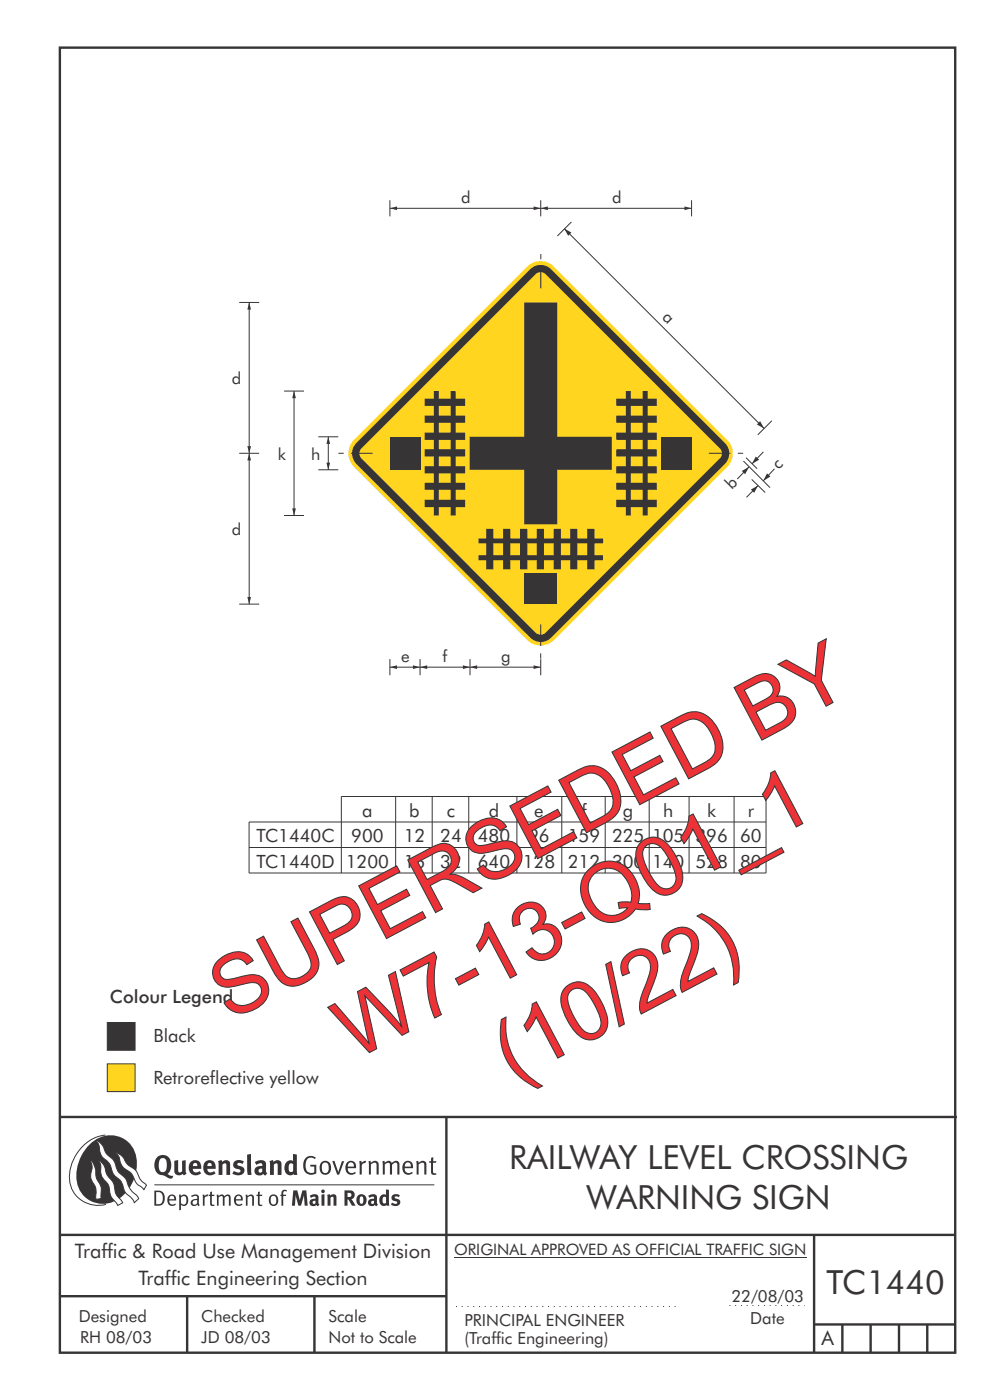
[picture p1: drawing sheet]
<svg xmlns="http://www.w3.org/2000/svg" width="210mm" height="297mm" viewBox="0 0 210 297" stroke-linecap="round" stroke-linejoin="round" font-family="sans-serif">
<g fill="none" stroke="#373435" stroke-width=".51">
<path d="M12.7 10.1h189.9v276.9h-189.9zM12.7 237h190.3M94.7 236.9v50.1M12.7 262h190M12.7 275h82M39.7 275v12M66.7 275v12M172.7 262v25M172.7 281h30M178.7 281v6M184.7 281v6M190.7 281v6"/>
<path d="M196.7 281v6"/>
</g>
<path d="M154.7 277h16" fill="none" stroke="#373435" stroke-width=".21" stroke-dasharray=".2 1" stroke-linecap="butt"/>
<path d="M22.8 225.7h5.8v5.9h-5.8z" fill-rule="evenodd" fill="#ffd520" stroke="#373435" stroke-width=".21"/>
<path d="M22.8 216.9h5.8v5.9h-5.8z" fill-rule="evenodd" fill="#373435" stroke="#373435" stroke-width=".21"/>
<path d="M96.7 277.2h47.3" fill="none" stroke="#373435" stroke-width=".21" stroke-dasharray=".2 1" stroke-linecap="butt"/>
<path d="M96.3 266.7h74.7" fill="none" stroke="#373435" stroke-width=".21"/>
<g fill="#373435">
<path d="M64.9 245.6a1.61 1.61 0 0 1 2.1 0l-.2 .3a1.17 1.17 0 0 0-1.4-.2 1.17 1.17 0 0 0-.6 1.3 1.42 1.42 0 0 0 1.2 1.9l.7-.2v-1.2h-.8l-.1-.4h1.3v1.8a1.82 1.82 0 0 1-2.2 0 1.82 1.82 0 0 1-.6-2.1l.2-.7z" fill-rule="evenodd"/>
<path d="M68.2 246.5a1.77 1.77 0 0 0 .4 2.7 1.39 1.39 0 0 0 1.4-.5 1.39 1.39 0 0 0 .2-1.5 1.19 1.19 0 0 0-2-.7zM68.5 246.8a.83 .83 0 0 1 1 .1 .83 .83 0 0 1 .2 .9 .75 .75 0 0 1-.6 1.1 .75 .75 0 0 1-.8-.8v-1z" fill-rule="evenodd"/>
<path d="M70.5 246.4l.4-.1 .8 2.4 .8-2.3h.5l-1.1 2.8h-.4z" fill-rule="evenodd"/>
<path d="M73.6 246.7a1.74 1.74 0 0 0 .5 2.5h.9l.5-.3-.2-.3a.89 .89 0 0 1-1.1 .2 .89 .89 0 0 1-.4-1h1.7a1.15 1.15 0 0 0-.4-1.3 1.15 1.15 0 0 0-1.5 .2zM74 246.8a.67 .67 0 0 1 .8-.1 .67 .67 0 0 1 .3 .8h-1.3z" fill-rule="evenodd"/>
<path d="M76.2 246.4l.4-.1 .1 .4 .5-.4h.5l-.2 .5a.61 .61 0 0 0-.8 .6v1.8h-.4z" fill-rule="evenodd"/>
<path d="M78.1 246.4l.5-.1 .1 .4a.89 .89 0 0 1 .9-.4 .89 .89 0 0 1 .7 .7v2.2h-.4v-2.2l-.1-.2-.3-.1-.8 .4v2.1h-.4z" fill-rule="evenodd"/>
<path d="M81.1 246.4l.4-.1 .1 .4a.83 .83 0 0 1 .8-.4 .83 .83 0 0 1 .7 .5 .86 .86 0 0 1 .9-.5 .86 .86 0 0 1 .7 .7v2.2h-.4l-.1-2.3a.5 .5 0 0 0-.8 0l-.2 .2v2.1h-.5v-2.2l-.4-.3-.7 .4v2.1h-.4z" fill-rule="evenodd"/>
<path d="M85.7 246.7a1.74 1.74 0 0 0 .5 2.5h.9l.5-.3-.2-.3a.89 .89 0 0 1-1.1 .2 .89 .89 0 0 1-.4-1h1.7a1.15 1.15 0 0 0-.5-1.3 1.15 1.15 0 0 0-1.4 .2zM86 246.8a.67 .67 0 0 1 .9-.1 .67 .67 0 0 1 .3 .8h-1.3z" fill-rule="evenodd"/>
<path d="M88.3 246.4l.4-.1 .1 .4a.89 .89 0 0 1 .9-.4 .89 .89 0 0 1 .8 .7v2.2h-.5v-2.2l-.1-.2-.3-.1-.8 .4v2.1h-.4z" fill-rule="evenodd"/>
<path d="M91.5 245.6l.4-.1v.9h.7l-.2 .3h-.5v2.1l.1 .1h.5l.1 .3a.71 .71 0 0 1-1.2-.6v-1.9h-.3v-.3h.3z" fill-rule="evenodd"/>
<path d="M37 246.3l.8-.2v2a.46 .46 0 0 0 .2 .6 .46 .46 0 0 0 .6-.2v-2.2l.8-.2v2.4l.2 .5-.6 .4-.2-.3a1.03 1.03 0 0 1-1.2 .2 1.03 1.03 0 0 1-.6-1.1z" fill-rule="evenodd"/>
<path d="M40.4 246.6a1.64 1.64 0 0 0 0 2.2 1.64 1.64 0 0 0 2.3 .1l-.4-.4a.78 .78 0 0 1-.9 .3 .78 .78 0 0 1-.5-.8h1.8a1.37 1.37 0 0 0-.6-1.7 1.37 1.37 0 0 0-1.7 .3zM41.1 246.9a.48 .48 0 0 1 .6-.1 .48 .48 0 0 1 .2 .6h-1z" fill-rule="evenodd"/>
<path d="M43.5 246.6a1.65 1.65 0 0 0-.2 1.9 1.65 1.65 0 0 0 1.9 .8l.5-.4-.3-.4a.78 .78 0 0 1-.9 .3 .78 .78 0 0 1-.5-.8h1.8a1.37 1.37 0 0 0-.6-1.7 1.37 1.37 0 0 0-1.7 .3zM44.1 246.9a.48 .48 0 0 1 .6-.1 .48 .48 0 0 1 .2 .6h-.9z" fill-rule="evenodd"/>
<path d="M46.3 246.3l.7-.2 .1 .4a.95 .95 0 0 1 1-.3 .95 .95 0 0 1 .7 .8v2.3h-.8v-2.3l-.3-.2-.5 .3v2.2h-.8z" fill-rule="evenodd"/>
<path d="M49.7 246.5a1.73 1.73 0 0 1 2-.1l-.2 .5-.6-.2a.42 .42 0 0 0-.6 .3l.2 .3a1.23 1.23 0 0 1 1.4 1 1.47 1.47 0 0 1-2.3 .9l-.3-.2 .3-.6 .7 .3a.47 .47 0 0 0 .7-.3 .87 .87 0 0 0-1-.5l-.4-.2-.1-.4z" fill-rule="evenodd"/>
<path d="M54.1 246.6l.3 .5 .3-.1a.62 .62 0 0 1 .9 0l.1 .4a1.21 1.21 0 0 0-1.4 .3 1.21 1.21 0 0 0-.1 1.3 1.19 1.19 0 0 0 1.6 .1l.5 .3 .4-.5-.3-.3v-1.4a.96 .96 0 0 0-1.3-1zM55 248l.6-.1v.7a.43 .43 0 0 1-.6 .1 .43 .43 0 0 1 0-.7z" fill-rule="evenodd"/>
<path d="M57.2 246.3l.7-.2 .1 .4a.95 .95 0 0 1 1-.3 .95 .95 0 0 1 .7 .8v2.3h-.8v-2.3l-.2-.2-.6 .3v2.2h-.8z" fill-rule="evenodd"/>
<path d="M62.2 244.8v1.5a1.29 1.29 0 0 0-1.4 .2 1.29 1.29 0 0 0-.5 1.3 1.24 1.24 0 0 0 .6 1.3 1.24 1.24 0 0 0 1.4 0l.1 .2h.7l-.1-4.3zM61.5 246.9l.4-.1 .3 .2v1.5l-.3 .1a.48 .48 0 0 1-.6-.4 1.52 1.52 0 0 1 .2-1.3z" fill-rule="evenodd"/>
<path d="M52.4 245l.8-.2 .2 4.5h-.8l-.1-.2z" fill-rule="evenodd"/>
</g>
<path d="M22.4 240.8a9 9 0 0 0-7.4 10.9 6.2 6.2 0 0 0 7.5 3.8M32.7 251.4h59.4" fill="none" stroke="#373435" stroke-width=".21"/>
<path d="M19.1 242.7a5.7 5.7 0 0 1 6.5-1.4 5.7 5.7 0 0 1 3.4 5.7 8.6 8.6 0 0 1-6.2 8.3 5.7 5.7 0 0 1-6.5-7 9.9 9.9 0 0 1 2.8-5.6z" fill-rule="evenodd" fill="#373435"/>
<path d="M24.5 244.5a3.1 3.1 0 0 1 2.3 2.2l.7 .7a3.2 3.2 0 0 1 2 2.4l.4 .6 1.2 1.1-.6 .9-.2-.3a3.5 3.5 0 0 1-1.9-2.1 3.8 3.8 0 0 0-2.1-2.2 3.5 3.5 0 0 1-1-2.2zM20.4 241.9a3.4 3.4 0 0 1 1.9 2.5l.7 .8a3.3 3.3 0 0 1 1.7 2.6 4.4 4.4 0 0 0 1.7 2l.3 .3a6.1 6.1 0 0 0 2.5 3.7l.2 .5-.9 .9a6.1 6.1 0 0 0-1.9-2.2l-.4-.8a3.6 3.6 0 0 0-1.9-2.8l-.6-1a3.6 3.6 0 0 0-1.9-2.8 3.7 3.7 0 0 1-.8-2.4zM21 246.1a3.4 3.4 0 0 1 1.5 2.7l.6 1a3.8 3.8 0 0 1 1.4 3.1l.3 .7 1.2 1.6-1 .6-.5-.8a3.2 3.2 0 0 1-1.3-2.8 4.3 4.3 0 0 0-1.4-2.2 4.7 4.7 0 0 1-.5-2.9zM19.2 246.1a5.1 5.1 0 0 1 1.2 3.7l.3 .7a3.1 3.1 0 0 1 .7 3l.1 .8-1.1 .2-.1-.8a3.5 3.5 0 0 0-.9-3.3 3.6 3.6 0 0 1 .1-2.5z" fill-rule="evenodd" fill="#fefefe" stroke="#373435" stroke-width=".21"/>
<g fill="#373435">
<path d="M33.4 245.5a2.51 2.51 0 0 0 .4 3.7l.8 .1a2.78 2.78 0 0 0 2 .7l.2-.6h-.6l-.7-.3a2.56 2.56 0 0 0 0-3.8 1.83 1.83 0 0 0-2.1 .2zM34 245.9a.87 .87 0 0 1 1 0 .87 .87 0 0 1 .4 .9v.4a1.17 1.17 0 0 1-.9 1.5l-.3-.1a2.38 2.38 0 0 1-.2-2.7z" fill-rule="evenodd"/>
<path d="M33.1 252.9v2.6a1.12 1.12 0 0 0 1.2-.3 1.12 1.12 0 0 0 .2-1.2l-.1-.5-.3-.4zM32.7 252.6h1.1a1.67 1.67 0 0 1 1.2 1.6 1.67 1.67 0 0 1-1.3 1.6h-1zM36.1 253.9l-.2 .5h1.1a.55 .55 0 0 0-.3-.6 .55 .55 0 0 0-.6 .1zM35.8 253.7a.95 .95 0 0 1 1.2-.1 .95 .95 0 0 1 .4 1.1h-1.5a.72 .72 0 0 0 .4 .8 .72 .72 0 0 0 .9-.2l.1 .3a1.15 1.15 0 0 1-1.5 0 1.15 1.15 0 0 1-.2-1.5zM38.4 254.1v1.2a.7 .7 0 0 0 .9 .1 .7 .7 0 0 0 .2-.9 .61 .61 0 0 0-.4-.7 .61 .61 0 0 0-.7 .3zM38 253.5l.3-.1 .1 .4a.95 .95 0 0 1 1.2-.2 .95 .95 0 0 1 .3 1.2 .92 .92 0 0 1-.5 .9 .92 .92 0 0 1-1-.1v1.1l-.4 .1zM40.9 254.8a.5 .5 0 0 0 .2 .8 .5 .5 0 0 0 .7-.4v-.6zM40.5 253.7a1 1 0 0 1 1.7 .3v1.4l.2 .2-.2 .3-.3-.3a.78 .78 0 0 1-1.4-.1 .78 .78 0 0 1 .8-1.1h.5a.58 .58 0 0 0-.3-.7 .58 .58 0 0 0-.7 .2zM43 253.5l.3-.1 .1 .4 .3-.3 .5-.1-.2 .4a.52 .52 0 0 0-.6 .5v1.5h-.4zM44.6 252.9l.4-.1-.1 .7h.6l-.1 .3h-.5v1.5a.35 .35 0 0 0 .6 .3v.2a.57 .57 0 0 1-.6 .1 .57 .57 0 0 1-.3-.5v-1.6h-.3v-.3h.3zM45.9 253.5l.4-.1 .1 .4 .2-.2a.64 .64 0 0 1 1 .2 .7 .7 0 0 1 .8-.4 .7 .7 0 0 1 .5 .6v1.8h-.3v-1.7l-.3-.4-.7 .4v1.7h-.3v-1.6a.38 .38 0 0 0-.3-.5 .38 .38 0 0 0-.5 .2l-.1 .2v1.7h-.4zM50.2 253.9l-.2 .5h1.1a.55 .55 0 0 0-.2-.6 .55 .55 0 0 0-.7 .1zM49.9 253.7a.95 .95 0 0 1 1.2-.1 .95 .95 0 0 1 .4 1.1h-1.5a.72 .72 0 0 0 .4 .8 .72 .72 0 0 0 .9-.2l.1 .3a1.15 1.15 0 0 1-1.5 0 1.15 1.15 0 0 1-.2-1.5zM52.1 253.5l.3-.1 .1 .4a.72 .72 0 0 1 .8-.4 .72 .72 0 0 1 .6 .6v1.8h-.4v-1.6a.45 .45 0 0 0-.3-.5 .45 .45 0 0 0-.5 .2l-.2 .2v1.7h-.3zM54.7 252.9l.4-.1v.7h.6l-.1 .3h-.5v1.5a.35 .35 0 0 0 .5 .3v.2a.57 .57 0 0 1-.6 .1 .57 .57 0 0 1-.3-.5v-1.6h-.3v-.3h.3zM57.6 253.9l-.2 .7a.65 .65 0 0 0 .3 .8 .65 .65 0 0 0 .8-.2l.1-.1a.93 .93 0 0 0-.7-1.4zM57.3 253.7a1.12 1.12 0 0 1 1.4 0 1.12 1.12 0 0 1 .3 1.5 1.01 1.01 0 0 1-1.3 .6 1.01 1.01 0 0 1-.7-1.2zM59.9 252.6l.5-.2 .5 .2-.1 .2-.4-.1-.3 .2v.6h.6l-.1 .3h-.5v2h-.4v-2h-.2v-.3h.2zM62.2 252.6l-.3 3.2h.7l.1-2.3 .6 2.3h.6l.6-2.3 .1 2.3h.7l-.3-3.2h-.9l-.5 2.1-.5-2.1zM65.7 253.7l.3 .4a.51 .51 0 0 1 .5-.3 .51 .51 0 0 1 .4 .4v.1a.88 .88 0 0 0-1.1 .4 .88 .88 0 0 0 .2 1.1 .9 .9 0 0 0 1.1-.2l.3 .3 .4-.4-.2-.2v-1.1a.87 .87 0 0 0-.5-.8 .87 .87 0 0 0-1 .1zM66.4 254.8h.5v.5l-.1 .1h-.3l-.2-.1zM68.2 253.5v2.3h.6v-2.4zM68.1 252.8a.4 .4 0 0 0 .8 0 .4 .4 0 0 0-.8 0zM69.4 253.5l.1 2.3h.6v-1.7a.33 .33 0 0 1 .4-.2 .33 .33 0 0 1 .3 .4v1.5h.6v-1.7a.75 .75 0 0 0-.6-.7 .75 .75 0 0 0-.8 .3v-.3zM73.1 252.6v3.2h.6v-1.3l.3 .2 .7 1.1h.7l-.9-1.4a.94 .94 0 0 0 .7-1 .94 .94 0 0 0-.9-.8zM73.7 253.1a.51 .51 0 0 1 .8 .1 .51 .51 0 0 1-.2 .7l-.6 .1zM75.9 253.7a1.19 1.19 0 0 0-.1 1.7 1.19 1.19 0 0 0 1.8 0 1.19 1.19 0 0 0-.1-1.6 1.19 1.19 0 0 0-1.6-.1zM76.5 253.9l.2-.1a.99 .99 0 0 1 0 1.6 1.06 1.06 0 0 1-.2-1.5zM78.1 253.7l.3 .4a.51 .51 0 0 1 .5-.3 .51 .51 0 0 1 .5 .4v.1a.88 .88 0 0 0-1.2 .4 .88 .88 0 0 0 .2 1.1 .9 .9 0 0 0 1.1-.2l.3 .3 .4-.4-.2-.2v-1.1a.87 .87 0 0 0-.5-.8 .87 .87 0 0 0-1 .1zM78.9 254.8h.4v.5l-.1 .1h-.3l-.1-.1zM81.9 252.3v1.2a1.2 1.2 0 0 0-1.4 .6 1.2 1.2 0 0 0 .2 1.4l.5 .3 .8-.1v.1h.6l-.1-3.4zM81.4 253.9l.5 .1-.1 1.2a.46 .46 0 0 1-.5 0 .46 .46 0 0 1-.1-.5zM83.3 253.6a.79 .79 0 0 0-.1 .9 .79 .79 0 0 0 .9 .4 .33 .33 0 0 1 0 .5 .33 .33 0 0 1-.5 0l-.4-.3-.3 .5a1.15 1.15 0 0 0 1.2 .3 1.15 1.15 0 0 0 .8-1 1.49 1.49 0 0 0-1.2-.8 .4 .4 0 0 1 .3-.3 .4 .4 0 0 1 .4 .1l.2 .1 .2-.4a1.47 1.47 0 0 0-1.5 0z" fill-rule="evenodd"/>
</g>
<path d="M75.1 93.3l36.7-36.7a4 4 0 0 1 5.7 0l36.8 36.7a4 4 0 0 1 0 5.7l-36.8 36.8a4.1 4.1 0 0 1-5.7 0l-36.7-36.8a4.1 4.1 0 0 1 0-5.7z" fill-rule="evenodd" fill="#ffd520"/>
<path d="M75.6 94l36.9-36.9a3.1 3.1 0 0 1 4.4 0l36.9 36.9a3.1 3.1 0 0 1 0 4.4l-36.9 36.9a3.1 3.1 0 0 1-4.4 0l-36.9-36.9a3.1 3.1 0 0 1 0-4.4z" fill-rule="evenodd" fill="#373435"/>
<path d="M113.6 58.2a1.47 1.47 0 0 1 2.1 0l37 36.9a1.45 1.45 0 0 1 0 2.1l-37 37a1.52 1.52 0 0 1-2.1 0l-36.9-37a1.48 1.48 0 0 1 0-2.1z" fill-rule="evenodd" fill="#ffd520"/>
<path d="M114.7 53.9v1.1M114.7 56.6v4.6M121.2 47.1l-3 3M50.7 96.2h4.3M157.7 97.8l5.7 5.7M158.3 97.1l2.3 2.3M163.7 89.3l-3 3M159.5 101.7l2.8 2.8M160.8 103l-2.4 2.5M114.7 132.5v4.5M114.7 138.6v1.1" fill="none" stroke="#373435" stroke-width=".21"/>
<path d="M159.3 103.9l1.5-.9-.8 1.6z" fill="#373435"/>
<path d="M161.9 95.9l-2.4 2.5" fill="none" stroke="#373435" stroke-width=".21"/>
<path d="M160.3 96.9l.7 .6-1.5 .9z" fill="#373435"/>
<path d="M164.3 99.5l-2.4 2.5" fill="none" stroke="#373435" stroke-width=".21"/>
<path d="M162.7 100.4l.7 .7-1.5 .9z" fill="#373435"/>
<path d="M158.9 99.1l-2.5 2.5" fill="none" stroke="#373435" stroke-width=".21"/>
<path d="M157.4 99.9l1.5-.8-.8 1.5z" fill="#373435"/>
<path d="M119.7 48.5l42.4 42.4" fill="none" stroke="#373435" stroke-width=".21"/>
<g fill="#373435">
<path d="M119.7 48.5l1.5 .8-.7 .7z"/>
<path d="M160.6 90.1l.6-.7 .9 1.5z"/>
</g>
<path d="M82.7 44.2h32M71.8 96.2h1.1M74.5 96.2h4.6M150.4 96.2h4.5M156.5 96.2h1.1" fill="none" stroke="#373435" stroke-width=".21"/>
<g fill="#373435">
<path d="M82.7 44.2l1.5-.4v.8z"/>
<path d="M113.2 43.8l1.5 .4-1.5 .4z"/>
</g>
<path d="M82.7 42.5v3.4M114.7 42.5v3.4M52.9 64.2v32" fill="none" stroke="#373435" stroke-width=".21"/>
<g fill="#373435">
<path d="M52.9 64.2l.4 1.5h-.8z"/>
<path d="M52.5 94.7h.8l-.4 1.5z"/>
</g>
<path d="M50.7 64.2h4.3M52.9 96.2v32" fill="none" stroke="#373435" stroke-width=".21"/>
<g fill="#373435">
<path d="M52.9 96.2l.4 1.5h-.8z"/>
<path d="M52.5 126.7h.8l-.4 1.5z"/>
<path d="M103.1 112.2v2h-1.6v1.1h1.6v2.5h-1.6v1.1h1.6v1.9h1.6v-1.9h2v1.9h1.5v-1.9h2.1v1.9h1.6v-1.9h2v1.9h1.5v-1.9h2.1v1.9h1.5v-1.9h2v1.9h1.5v-1.9h2.1v1.9h1.5v-1.9h1.8v-1.1h-1.8v-2.5h1.8v-1.1h-1.8v-2h-1.5v2h-2.1v-2h-1.5v2h-2v-2h-1.5v2h-2.1v-2h-1.5v2h-2v-2h-1.6v2h-2.1v-2h-1.5v2h-2v-2zM104.7 115.3v2.5h2v-2.5zM108.2 115.3v2.5h2.1v-2.5zM111.9 115.3v2.5h2v-2.5zM115.4 115.3v2.5h2.1v-2.5zM119 115.3v2.5h2v-2.5zM122.5 115.3v2.5h2.1v-2.5z" fill-rule="evenodd"/>
<path d="M111.2 121.8h7v6.4h-7z" fill-rule="evenodd"/>
<path d="M111.2 64.2h7v47.1h-7z" fill-rule="evenodd"/>
</g>
<path d="M114.7 44.2h32" fill="none" stroke="#373435" stroke-width=".21"/>
<g fill="#373435">
<path d="M114.7 44.2l1.5-.4v.8z"/>
<path d="M145.2 43.8l1.5 .4-1.5 .4z"/>
</g>
<path d="M146.7 42.5v3.4" fill="none" stroke="#373435" stroke-width=".21"/>
<g fill="#373435">
<path d="M90.1 84.6v1.5h1.9v2.1h-1.9v1.5h1.9v2.1h-1.9v1.5h1.9v2h-1.9v1.5h1.9v2.1h-1.9v1.5h1.9v2h-1.9v1.5h1.9v2.1h-1.9v1.6h1.9v1.8h1.1v-1.8h2.5v1.8h1.1v-1.8h2v-1.6h-2v-2.1h2v-1.5h-2v-2h2v-1.5h-2v-2.1h2v-1.5h-2v-2h2v-1.5h-2v-2.1h2v-1.5h-2v-2.1h2v-1.5h-2v-1.6h-1.1v1.6h-2.5v-1.7h-1.1v1.7zM93.1 86.1v2.1h2.5v-2.1zM93.1 89.7v2.1h2.5v-2.1zM93.1 93.3v2h2.5v-2zM93.1 96.8v2.1h2.5v-2.1zM93.1 100.4v2h2.5v-2zM93.1 103.9v2.1h2.5v-2.1z" fill-rule="evenodd"/>
<path d="M82.7 92.7h6.4v7h-6.4z" fill-rule="evenodd"/>
<path d="M99.6 92.7h15.1v7h-15.1z" fill-rule="evenodd"/>
<path d="M130.7 84.6h2.1v-1.6h1v1.6h2.5v-1.7h1.1v1.7h1.9v1.5h-1.9v2.1h1.9v1.5h-1.9v2.1h1.9v1.5h-1.9v2h1.9v1.5h-1.9v2.1h1.9v1.5h-1.9v2h1.9v1.5h-1.9v2.1h1.9v1.6h-1.9v1.8h-1.1v-1.8h-2.5v1.8h-1v-1.8h-2.1v-1.6h2.1v-2.1h-2.1v-1.5h2.1v-2h-2.1v-1.5h2.1v-2.1h-2.1v-1.5h2.1v-2h-2.1v-1.5h2.1v-2.1h-2.1v-1.5h2.1v-2.1h-2.1zM133.8 86.1h2.5v2.1h-2.5zM133.8 89.7h2.5v2.1h-2.5zM133.8 93.3h2.5v2h-2.5zM133.8 96.8h2.5v2.1h-2.5zM133.8 100.4h2.5v2h-2.5zM133.8 103.9h2.5v2.1h-2.5z" fill-rule="evenodd"/>
<path d="M140.3 92.7h6.4v7h-6.4z" fill-rule="evenodd"/>
<path d="M114.7 92.7h15.1v7h-15.1z" fill-rule="evenodd"/>
</g>
<path d="M50.7 128.2h4.3M82.7 141.6h6.4" fill="none" stroke="#373435" stroke-width=".21"/>
<g fill="#373435">
<path d="M82.7 141.6l1.5-.4v.7z"/>
<path d="M87.6 141.2l1.5 .4-1.5 .3z"/>
</g>
<path d="M82.7 139.8v3.5M89.1 139.8v3.5M114.7 139.8v3.5M89.1 141.6h10.6" fill="none" stroke="#373435" stroke-width=".21"/>
<g fill="#373435">
<path d="M89.1 141.6l1.5-.4v.7z"/>
<path d="M98.2 141.2l1.5 .4-1.5 .3z"/>
</g>
<path d="M99.7 141.6h15" fill="none" stroke="#373435" stroke-width=".21"/>
<g fill="#373435">
<path d="M99.7 141.6l1.5-.4v.7z"/>
<path d="M113.2 141.2l1.5 .4-1.5 .3z"/>
</g>
<path d="M67.5 92.7h4.3M69.6 92.7v7M99.7 139.8v3.5" fill="none" stroke="#373435" stroke-width=".21"/>
<g fill="#373435">
<path d="M69.6 92.7l.4 1.5h-.8z"/>
<path d="M69.2 98.2h.8l-.4 1.5z"/>
</g>
<path d="M60.3 83h4.2M62.4 83v26.4M67.5 99.7h4.3" fill="none" stroke="#373435" stroke-width=".21"/>
<g fill="#373435">
<path d="M62.4 83l.4 1.5h-.8z"/>
<path d="M62 107.9h.8l-.4 1.5z"/>
</g>
<path d="M60.3 109.4h4.2M52.8 179.8h109.7M83.9 169v16.2M91.7 169v16.2M99.4 169v16.2M109.6 169v16.2M119.2 169v16.2M128.4 169v16.2M137.7 169v16.2M146.2 169v16.2M155.7 169v16.2M162.5 174.4h-109.7v10.8h109.7v-16.2h-90.1v16.2" fill="none" stroke="#373435" stroke-width=".21"/>
<g font-size="17.6" fill="#ed3237">
<text x="48.7" y="216.7" transform="rotate(-28 48.7 216.7)">SUPERSEDED BY</text>
<text x="75.2" y="225" transform="rotate(-28 75.2 225)">W7-13-Q01_1</text>
<text x="108.7" y="229.6" transform="rotate(-28 108.7 229.6)">(10/22)</text>
</g>
<g font-size="7.1" fill="#373435">
<text x="108" y="248">RAILWAY LEVEL CROSSING</text>
<text x="124.4" y="256.5">WARNING SIGN</text>
<text x="175.3" y="274.5">TC1440</text>
</g>
<g font-size="4.2" fill="#373435">
<text x="15.9" y="267">Traffic &amp; Road Use Management Division</text>
<text x="29.4" y="272.6">Traffic Engineering Section</text>
<text x="174.3" y="285.4">A</text>
</g>
<g font-size="3.9" fill="#373435">
<text x="76.8" y="173.4">a</text>
<text x="86.8" y="173.4">b</text>
<text x="94.8" y="173.4">c</text>
<text x="103.7" y="173.4">d</text>
<text x="113.3" y="173.4">e</text>
<text x="123.3" y="173.4">f</text>
<text x="132.2" y="173.4">g</text>
<text x="140.7" y="173.4">h</text>
<text x="150" y="173.4">k</text>
<text x="158.6" y="173.4">r</text>
<text x="54.4" y="178.7">TC1440C</text>
<text x="74.5" y="178.7">900</text>
<text x="85.6" y="178.7">12</text>
<text x="93.4" y="178.7">24</text>
<text x="101.3" y="178.7">480</text>
<text x="112" y="178.7">96</text>
<text x="120.5" y="178.7">159</text>
<text x="129.8" y="178.7">225</text>
<text x="138.3" y="178.7">105</text>
<text x="147.5" y="178.7">396</text>
<text x="157" y="178.7">60</text>
<text x="54.4" y="184.1">TC1440D</text>
<text x="73.4" y="184.1">1200</text>
<text x="85.6" y="184.1">16</text>
<text x="93.4" y="184.1">32</text>
<text x="101.3" y="184.1">640</text>
<text x="110.9" y="184.1">128</text>
<text x="120.5" y="184.1">212</text>
<text x="129.8" y="184.1">300</text>
<text x="138.3" y="184.1">140</text>
<text x="147.5" y="184.1">528</text>
<text x="157" y="184.1">80</text>
<text x="23.3" y="212.8">Colour Legend</text>
<text x="32.5" y="221.1">Black</text>
<text x="32.5" y="229.9">Retroreflective yellow</text>
</g>
<g font-size="3.5" fill="#373435">
<text x="97.8" y="43.2">d</text>
<text x="129.8" y="43.2">d</text>
<text x="140.3" y="67.4" transform="rotate(45 140.3 67.4)">a</text>
<text x="49.2" y="81.5">d</text>
<text x="58.9" y="97.5">k</text>
<text x="66" y="97.5">h</text>
<text x="165.2" y="99.7" transform="rotate(-45 165.2 99.7)">c</text>
<text x="155.3" y="103.9" transform="rotate(-45 155.3 103.9)">b</text>
<text x="49.2" y="113.5">d</text>
<text x="85.1" y="140.5">e</text>
<text x="93.9" y="140.5">f</text>
<text x="106.3" y="140.5">g</text>
<text x="16.7" y="280.4">Designed</text>
<text x="42.7" y="280.4">Checked</text>
<text x="69.7" y="280.4">Scale</text>
<text x="98.5" y="281.4">PRINCIPAL ENGINEER</text>
<text x="155.2" y="276.3">22/08/03</text>
<text x="159.1" y="281">Date</text>
<text x="17" y="284.8">RH 08/03</text>
<text x="42.7" y="284.8">JD 08/03</text>
<text x="69.7" y="285">Not to Scale</text>
<text x="98.5" y="285.1">(Traffic Engineering)</text>
</g>
<text font-size="3.4" fill="#373435" x="96.3" y="266.3">ORIGINAL APPROVED AS OFFICIAL TRAFFIC SIGN</text>
</svg>
